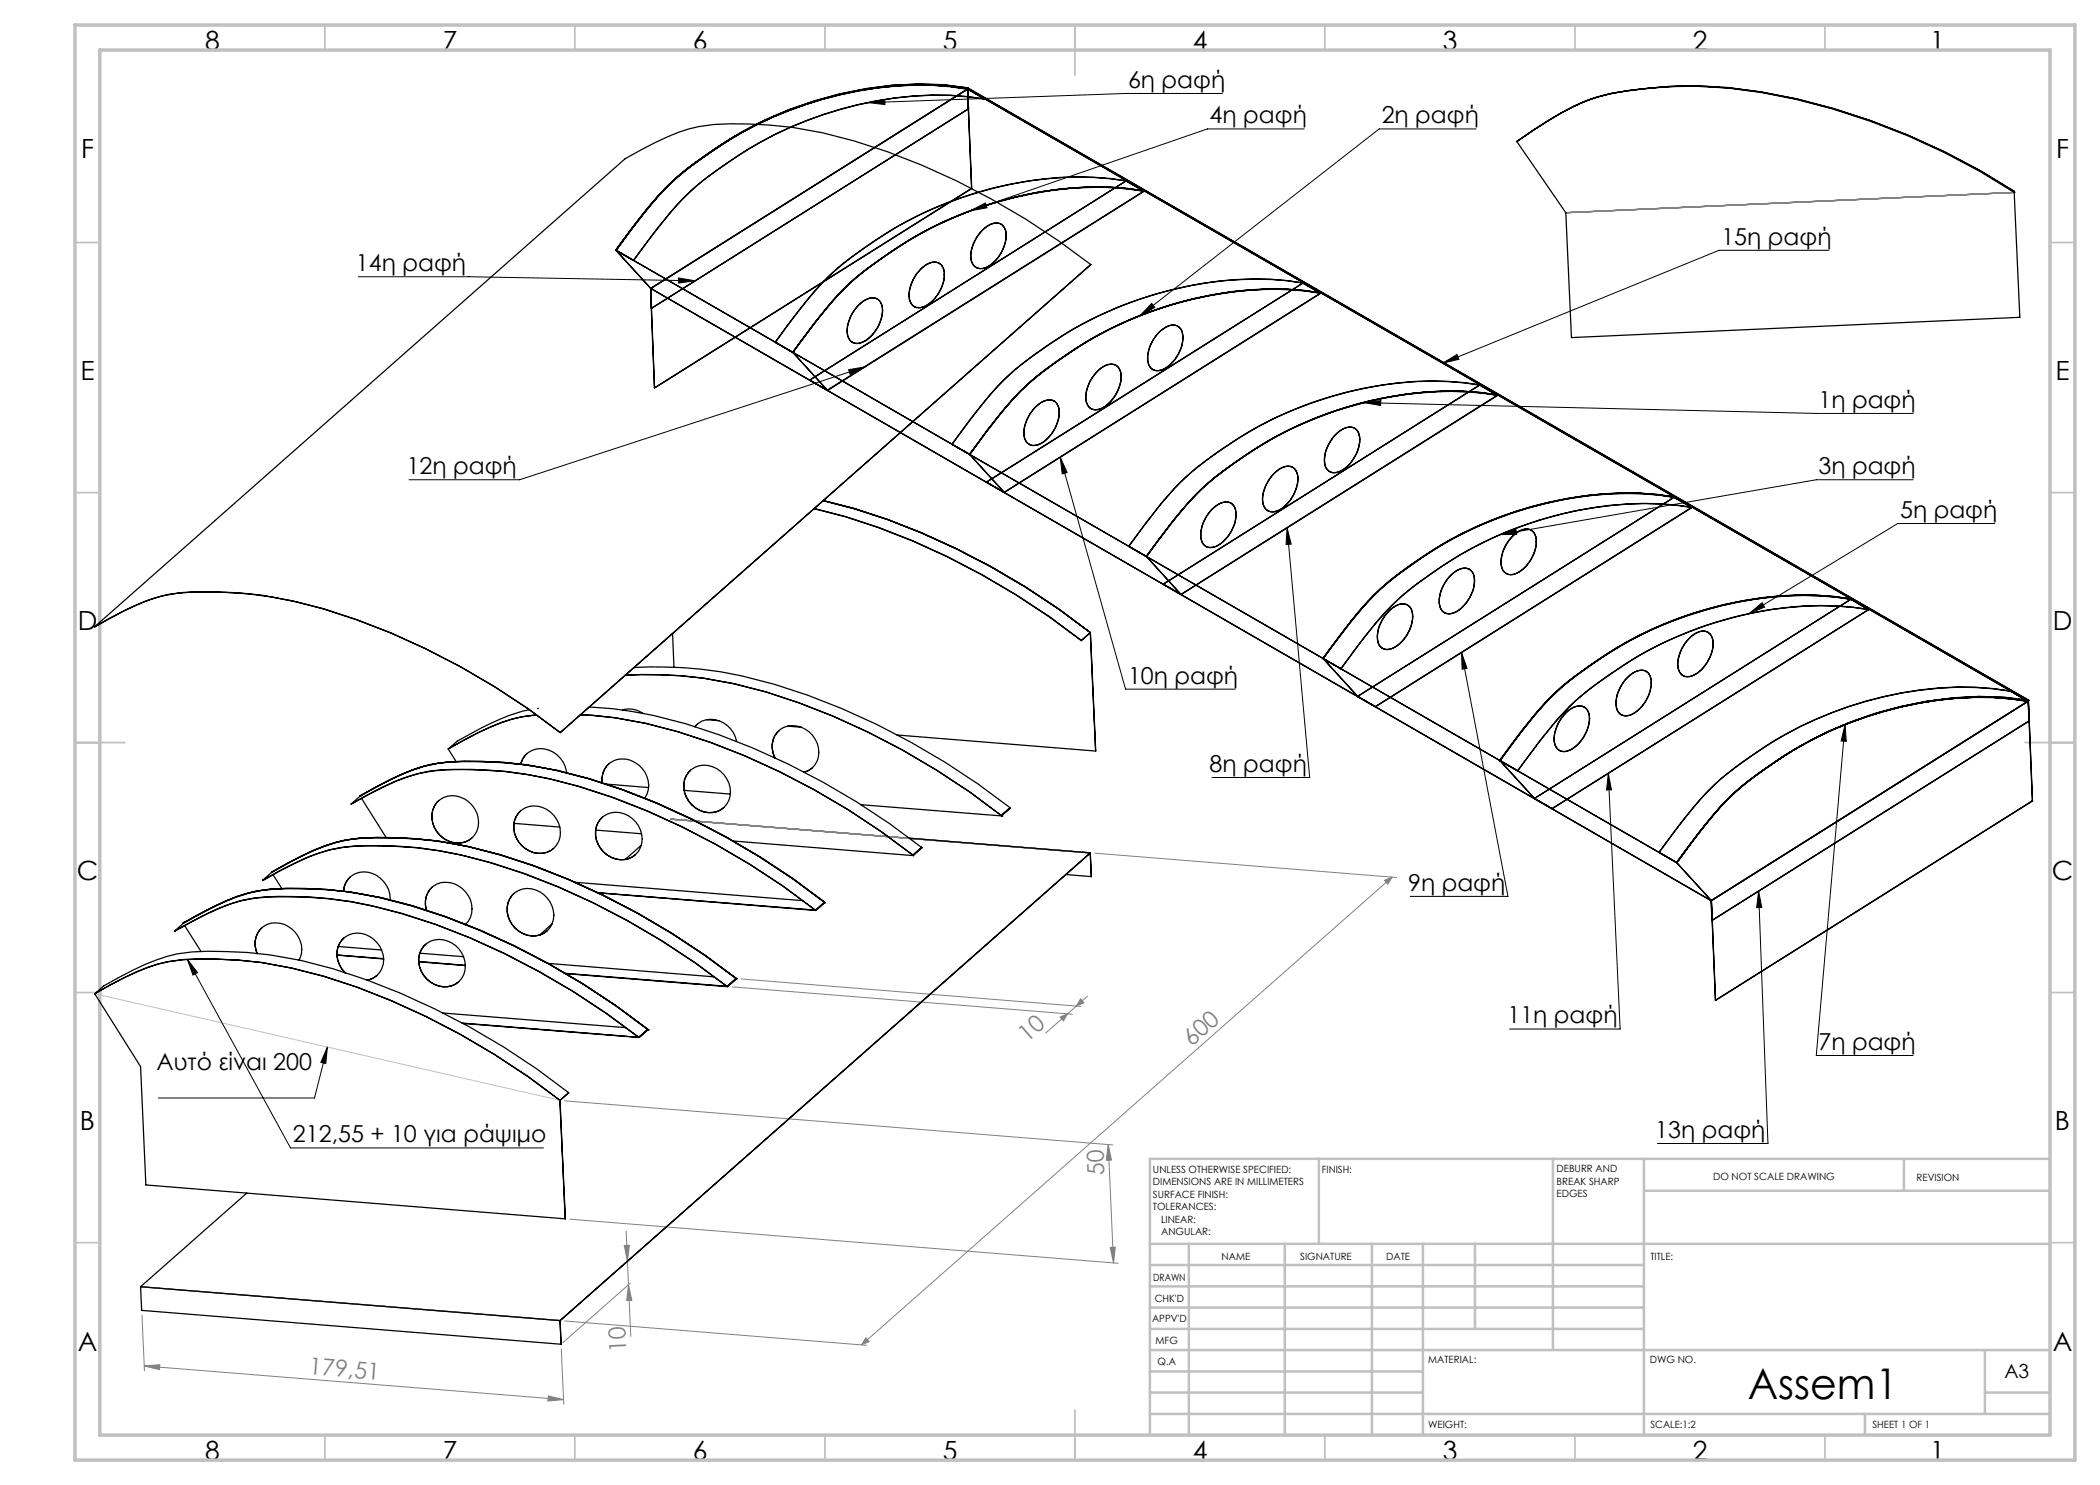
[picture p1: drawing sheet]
<svg xmlns="http://www.w3.org/2000/svg" width="420mm" height="297mm" viewBox="0 0 420 297" stroke-linecap="round" stroke-linejoin="round" font-family="sans-serif">
<g fill="none" stroke="#808080" stroke-width=".2">
<path d="M219 170.6l60.3 4.9M276.9 176.1l1.5-.7-.8 1.4zM278.4 175.4l-106.1 93.6M146.4 197.4l68.1 5.4M148.2 195.8l68 5.5M216.1 199.8l.7 .8-1.5 .6zM217.5 199.2l-2.2 2M212 203.4l1.5-.6-.8 1.4zM215.3 201.2l-6.2 5.4M112.9 220.2l109.7 8.8M221.7 228.9l.6 3.1-1 .1zM221.7 228.9l1 23.7"/>
<path d="M114 243.8l109.6 8.9M124.8 249.1h1.1l-.4 3.1zM125.2 246.2l1 21.1M125.7 257l.7 3.1h-1.1zM125.8 251.9l-13.4 11.9M126 256.6l-13.4 11.9M222 249.5l1.1-.1-.4 3.2zM28.4 263l.5 11.1M28.8 273.2l3.2-.3-.1 1zM28.8 273.2l83.9 6.7M109.7 279.2l3 .7-3.1 .3zM112.3 269.8l.4 11.1"/>
<path d="M112.9 264.2l60.4 4.9M173.2 267.5l.6 .8-1.5 .7z"/>
</g>
<g fill="none" stroke="#000" stroke-width=".2">
<path d="M244.5 18.7h-19.4l-51.4 1.8M173.7 20.5l3.3-.6v1zM260.8 25.8h-19.3l-47.4 16.4M295.2 25.8h-19.4l-47.8 37.3M71.6 55.3h22.2l45.2 .9M135.7 55.6l3.3 .6-3.3 .4zM194.1 42.2l3-1.6 .3 1zM365.8 50.1h-22l-55.3 22.5M169.7 73.9l3.3-.5-3 1.5zM173 73.4l-69.1 22.6h-22.1M230.3 60.7l.7 .8-3 1.6zM288.5 72.6l2.9-1.7 .4 1z"/>
<path d="M212.1 91.5l13 46.3h22M212.1 91.5l1.3 3-1 .3zM272.8 80.5l90.5 2.2h19.3M272.8 80.5l3.4-.4-.1 1zM382.6 96h-19.3l-63.3 10.9M257.4 105.6l4.5 49.9h-19.5M257.4 105.6l.8 3.2-1 .1zM300 106.9l3.2-1 .2 1zM398.9 104.7h-19.3l-29.8 18M292.3 130.5l9.3 48.8h-19.6M292.3 130.5l1.1 3.2-1 .1zM349.8 122.7l2.6-2.2 .5 .9z"/>
<path d="M321.7 154.7l2.3 51.1h-22.1M321.7 154.7l.6 3.3h-1zM369 145l-5.7 66.1h19.3M369 145l.3 3.3-1.1-.1zM351.7 178.2l1.9 50.5h-22.1M351.7 178.2l.7 3.3h-1.1zM37.5 191.9l20.6 37.7h50.6M37.5 191.9l2 2.6-.9 .5zM65.5 209.4l-2.6 10.2h-31.2M65.5 209.4l-.3 3.3-1-.2z"/>
</g>
<path d="M18.9 198.8l93.1 21.3" fill="none" stroke="#c0c0c0" stroke-width=".2"/>
<g fill="none" stroke="#c0c0c0" stroke-width=".35">
<path d="M65 5v5M115 5v5M165 5v5M215 5v10M265 5v5M315 5v5M365 5v5M15 48.5h5M410 48.5h5M15 98.5h5M410 98.5h5M15 148.5h10"/>
<path d="M405 148.5h10M15 198.5h5M410 198.5h5M15 248.5h5M410 248.5h5M65 287v5M115 287v5M165 287v5M215 282v10M265 287v5M315 287v5M365 287v5"/>
</g>
<g fill="none" stroke="#c0c0c0" stroke-width=".5">
<path d="M263.8 231.8v17M310.6 231.8v38.2M328.8 231.8v55.2M328.8 238.2h81.2M380.8 231.8v6.4M410 231.8h-180v55.2M230 248.8h180M230 257.3h98.8M230 253h98.8M237.8 248.8v38.2M257 248.8v38.2M274.4 248.8v38.2"/>
<path d="M284.6 248.8v38.2M295 248.8v17M230 265.8h98.8M230 261.5h98.8M230 278.5h54.6M230 274.3h54.6M230 270h180M397 278.5h13M397 270v12.8M230 282.8h180M373 282.8v4.2"/>
</g>
<path d="M15 5h400v287h-400zM20 10h390v277h-390z" fill="none" stroke="#c0c0c0" stroke-width=".7"/>
<g fill="none" stroke="#808080" stroke-width=".25">
<path d="M193.5 17.8h.1M402.8 38.5h.1M402.8 38.5l-89.6 4M130.1 57.7l63.4-39.9zM313.2 42.5h.1M405.7 140.3l-63.4 39.8M405.7 140.2l-63.4 39.9M405.7 140.2v.1M405.7 140.2l-63.5 39.9M134.2 163.8h.1M134.2 163.8l83.9 6.8M342.2 180.1h.1"/>
<path d="M28.2 257.3l83.8 6.8M112 264.1h.1"/>
</g>
<g fill="#808080">
<path d="M173.2 267.5l.6 .8-1.5 .7zM276.9 176.1l1.5-.7-.8 1.4z"/>
<path d="M212 203.4l1.5-.6-.8 1.4zM216.1 199.8l.7 .8-1.5 .6z"/>
<path d="M222 249.5l1.1-.1-.4 3.2zM221.7 228.9l.6 3.1-1 .1z"/>
<path d="M125.7 257l.7 3.1h-1.1zM124.8 249.1h1.1l-.4 3.1z"/>
<path d="M28.8 273.2l3.2-.3-.1 1zM109.7 279.2l3 .7-3.1 .3z"/>
</g>
<path d="M272.8 80.5l3.4-.4-.1 1zM230.3 60.7l.7 .8-3 1.6zM300 106.9l3.2-1 .2 1zM194.1 42.2l3-1.6 .3 1zM349.8 122.7l2.6-2.2 .5 .9zM173.7 20.5l3.3-.6v1zM369 145l.3 3.3-1.1-.1zM257.4 105.6l.8 3.2-1 .1zM292.3 130.5l1.1 3.2-1 .1zM212.1 91.5l1.3 3-1 .3zM321.7 154.7l.6 3.3h-1zM169.7 73.9l3.3-.5-3 1.5zM351.7 178.2l.7 3.3h-1.1zM135.7 55.6l3.3 .6-3.3 .4zM288.5 72.6l2.9-1.7 .4 1zM37.5 191.9l2 2.6-.9 .5zM65.5 209.4l-.3 3.3-1-.2z" fill="#000"/>
<g fill="none" stroke="#000" stroke-width=".25">
<path d="M193.5 17.7a67.7 67.7 0 0 0-32.4 3.1 78.4 78.4 0 0 0-28.1 16.9l-1.3 1.3-4.1 5-4.4 6M193.5 17.8a66.4 66.4 0 0 0-32.3 3.1 78.2 78.2 0 0 0-28.1 16.8l-4.2 4.8-5.7 7.5M193.5 17.8l3.5 2.1M193.5 17.7l.8 20M193.5 17.7v.1M193.5 17.6a66.1 66.1 0 0 0-30.8 2.7 76.2 76.2 0 0 0-29.2 16.9l-4.5 5.1-5.8 7.8M193.5 17.6a66.6 66.6 0 0 0-30.7 2.6 79.2 79.2 0 0 0-28.5 16.2 93.1 93.1 0 0 0-11.1 13.6M193.5 17.8a66.5 66.5 0 0 0-32.3 3 77.1 77.1 0 0 0-28.1 16.9l-4.2 4.7-5.7 7.7M193.5 17.8a67.1 67.1 0 0 0-32.3 3.1 78.7 78.7 0 0 0-28.1 16.8l-4.2 4.8-5.7 7.6M193.5 17.8l212.1 122.5M193.5 17.8l.2 4M193.5 17.8l-63.4 39.9"/>
<path d="M193.5 17.8l3.5 2M193.5 17.6l212.2 122.5M193.5 17.6l212.3 122.4M193.5 17.6h.1M193.5 17.8h.1M193.6 17.8l-63.4 39.9M197 19.9a66.4 66.4 0 0 0-32.3 3 79.2 79.2 0 0 0-26.9 15.7 104.7 104.7 0 0 0-11.1 13.5M197 19.8a69.3 69.3 0 0 0-35.6 4.3 79.1 79.1 0 0 0-24.8 15.6 113.9 113.9 0 0 0-9.9 12.4M197 19.8v.1M193.7 21.8h.1M193.7 21.8l-63.4 39.9M194.3 37.7l-63.4 39.9"/>
<path d="M225.2 36.2a68.7 68.7 0 0 0-35.9 4.4 78.4 78.4 0 0 0-24 15.1 111.7 111.7 0 0 0-10.3 12.8M225.2 36.2l3.5 2M225.2 36.2a69.3 69.3 0 0 0-37.3 5 81.1 81.1 0 0 0-22.6 14.5 104.4 104.4 0 0 0-10.3 12.7M225.2 36.2h.1M225.3 36.2l3.5 2M225.3 36.2l-63.3 39.8M225.3 36.1l3.5 2.1M225.3 36.1v.1M225.3 36.1l-63.4 39.9M228.7 38.2a67.1 67.1 0 0 0-32.5 3.2 80.2 80.2 0 0 0-27.4 16.3 116.8 116.8 0 0 0-10.2 12.8M228.7 38.2a68.8 68.8 0 0 0-34.9 4.1 80.4 80.4 0 0 0-25 15.4 114.6 114.6 0 0 0-10.2 12.8M228.7 38.2h.1"/>
<path d="M228.8 38.2l-63.3 39.8M228.8 38.2h.1M228.9 38.2a66.8 66.8 0 0 0-31.4 2.8 77.9 77.9 0 0 0-28.8 16.9 109.8 109.8 0 0 0-10.1 12.6M228.9 38.2h-.1M228.9 38.2h.1M228.9 38.2a66.2 66.2 0 0 0-31.3 2.8 77.2 77.2 0 0 0-28.9 16.9 108 108 0 0 0-10.1 12.6M228.9 38.2l-63.4 39.9M303.4 28.3a75.8 75.8 0 0 1 13.6-8 42.3 42.3 0 0 1 12.6-2.6 85.5 85.5 0 0 1 29.8 2.2 136.9 136.9 0 0 1 43.4 18.6l1.2 25-89.7 4-1.1-25zM303.4 28.3a61.4 61.4 0 0 1 15.7-8.8 72.9 72.9 0 0 1 20-2.4 117.4 117.4 0 0 1 42.5 9.9 120.2 120.2 0 0 1 21.3 11.3 132.5 132.5 0 0 0-56.3-20.6 84.3 84.3 0 0 0-25.7 1.3 47.4 47.4 0 0 0-14.4 7.2zM123.2 50l212.2 122.5M123.2 50l6.9 7.7M123.2 50.1l3.5 2"/>
<path d="M130.1 57.7l.2 4M130.1 57.7l212.2 122.4M130.1 57.7l.8 19.9M130.2 57.7l212 122.5M130.2 57.7l.1 4M175.4 59.8h.1M184.1 53.9a3.2 3.2 0 0 1 3.9-1.2 3.8 3.8 0 0 1 .5 4.4 6.6 6.6 0 0 1-4.4 4.4 2.12 2.12 0 0 1-2.3-2.5 8 8 0 0 1 2.3-5.1zM184.1 53.9a3.5 3.5 0 0 1 3.6-1.3 2.67 2.67 0 0 1 1.2 2.9 7.5 7.5 0 0 1-4.4 6 1.95 1.95 0 0 1-2.6-2 7.6 7.6 0 0 1 2.2-5.6zM187.8 52.6l.1 .1M195.2 53.5h.1M196.4 46.1a3.5 3.5 0 0 1 3.6-1.4 2.88 2.88 0 0 1 1.1 3.5 7.4 7.4 0 0 1-4.2 5.4 2.12 2.12 0 0 1-2.8-2.4 7.8 7.8 0 0 1 2.3-5.1zM196.5 46.1a3.6 3.6 0 0 1 3.6-1.3 2.86 2.86 0 0 1 1.1 3.4 7.4 7.4 0 0 1-4.3 5.4 2.08 2.08 0 0 1-2.7-2.4 8 8 0 0 1 2.3-5.1z"/>
<path d="M200.2 44.8h.1M218.2 52.9a141.4 141.4 0 0 0-53.7-26.3 81.4 81.4 0 0 0-21.8-1.7 29.4 29.4 0 0 0-11.7 3.6l-6 3.2-106.1 93.6M218.2 52.9l-106.2 93.6M260.5 56.6a67.1 67.1 0 0 0-32.5 3.2 78.7 78.7 0 0 0-27.3 16.3 120.7 120.7 0 0 0-10.3 12.8M260.5 56.6l3.6 2.1M260.6 56.6a67.6 67.6 0 0 0-34 3.7 78.5 78.5 0 0 0-26 15.8 106 106 0 0 0-10.2 12.8M260.6 56.6l3.5 2M260.6 56.6h-.1M260.7 56.6l3.5 2M260.7 56.6l-63.4 39.8M260.7 56.5l3.5 2.1M260.7 56.5v.1"/>
<path d="M260.7 56.5l-63.4 39.9M264.1 58.7a68.1 68.1 0 0 0-35.9 4.4 79.6 79.6 0 0 0-24 15.1 106.9 106.9 0 0 0-10.2 12.7M264.1 58.6a68.4 68.4 0 0 0-34.9 4.1 78.7 78.7 0 0 0-25 15.5 108.9 108.9 0 0 0-10.3 12.7M264.1 58.6v.1M264.2 58.6l-63.4 39.9M264.2 58.6h.1M264.2 58.6a66.2 66.2 0 0 0-31.3 2.7 77.2 77.2 0 0 0-28.9 17 108 108 0 0 0-10.1 12.6M264.3 58.6a66.8 66.8 0 0 0-31.4 2.8 77.9 77.9 0 0 0-28.9 16.9 116.9 116.9 0 0 0-10.1 12.6M264.3 58.6l-63.4 39.9M130.3 61.7h.1M130.9 77.6h.1M155 68.4l3.6 2.1"/>
<path d="M155 68.4v.1M158.6 70.5h.1M158.6 70.5l6.9 7.6M161.9 76l3.6 2M161.9 76h.1M165.5 78v.1M170.5 68.4v.1M171.7 61a3.6 3.6 0 0 1 3.6-1.3 2.8 2.8 0 0 1 1.1 3.4 7.6 7.6 0 0 1-4.3 5.5 1.97 1.97 0 0 1-2.7-2 7.6 7.6 0 0 1 2.3-5.6zM171.7 61a3.6 3.6 0 0 1 3.6-1.3 2.88 2.88 0 0 1 1.1 3.4 7.5 7.5 0 0 1-4.2 5.5 1.96 1.96 0 0 1-2.7-1.9 7.7 7.7 0 0 1 2.2-5.7zM182.8 61.3h.1M219.8 73.9a2.89 2.89 0 0 1 3.5-.7 3.7 3.7 0 0 1 .5 4.3 6.6 6.6 0 0 1-4.4 4.4 2.08 2.08 0 0 1-2.3-2.5 8.1 8.1 0 0 1 2.7-5.5zM223.2 73.1h.1"/>
<path d="M230.5 73.9h.1M231.8 66.5a3.6 3.6 0 0 1 3.6-1.3 2.54 2.54 0 0 1 1.1 2.8 7.4 7.4 0 0 1-4.3 6 1.99 1.99 0 0 1-2.7-1.9 7.6 7.6 0 0 1 2.3-5.6zM231.8 66.5a3.7 3.7 0 0 1 3.6-1.3 2.56 2.56 0 0 1 1.2 2.8 7.4 7.4 0 0 1-4.4 6 1.99 1.99 0 0 1-2.6-1.9 7.6 7.6 0 0 1 2.2-5.6zM235.5 65.2l.1 .1M295.9 77a69.8 69.8 0 0 0-38.7 5.6 80.3 80.3 0 0 0-21.2 14 111.7 111.7 0 0 0-10.3 12.7M295.9 77l3.5 2.1M295.9 77a69.2 69.2 0 0 0-37.3 5 79.6 79.6 0 0 0-22.6 14.6 118.8 118.8 0 0 0-10.3 12.7M295.9 77l3.6 2M295.9 77h.1M296 77l-63.3 39.8M296 76.9v.1M299.4 79.1l.1-.1a68.9 68.9 0 0 0-35 4.1 80.4 80.4 0 0 0-25 15.5 114.6 114.6 0 0 0-10.2 12.7"/>
<path d="M299.4 79.1a68.6 68.6 0 0 0-35.8 4.4 78.4 78.4 0 0 0-24 15.1 102.3 102.3 0 0 0-10.3 12.7M299.5 79l-63.3 39.9M299.5 79h.1M299.6 79a69.4 69.4 0 0 0-34.2 3.7 79.3 79.3 0 0 0-25 15 97.5 97.5 0 0 0-11.1 13.6M299.6 79h-.1M299.6 79h.1M299.6 79a66.3 66.3 0 0 0-31.3 2.8 76.6 76.6 0 0 0-28.9 16.9 98.9 98.9 0 0 0-10.1 12.6M299.6 79l-63.4 39.9M190.4 88.9h.1M190.4 88.9l3.6 2M193.9 90.9h.1M193.9 90.9l7 7.6"/>
<path d="M197.3 96.4l3.5 2.1M200.8 98.5h.1M205.8 88.9h.1M207 81.4a3.6 3.6 0 0 1 3.6-1.3 2.88 2.88 0 0 1 1.1 3.4 7.3 7.3 0 0 1-4.2 5.5 2.08 2.08 0 0 1-2.7-2.4 8 8 0 0 1 2.2-5.2zM207.1 81.5a3.6 3.6 0 0 1 3.6-1.4 2.86 2.86 0 0 1 1.1 3.4 7.4 7.4 0 0 1-4.3 5.5 2.08 2.08 0 0 1-2.7-2.4 8 8 0 0 1 2.3-5.1zM210.8 80.2h.1M218.2 81.7h.1M254.8 94.7a3.2 3.2 0 0 1 3.9-1.1 3.8 3.8 0 0 1 .5 4.3 6.6 6.6 0 0 1-4.4 4.4 2.09 2.09 0 0 1-2.3-2.5 7.8 7.8 0 0 1 2.3-5.1zM254.8 94.7a3.6 3.6 0 0 1 3.6-1.3 2.86 2.86 0 0 1 1.1 3.4 7.4 7.4 0 0 1-4.3 5.5 2.08 2.08 0 0 1-2.7-2.4 8 8 0 0 1 2.3-5.2zM258.6 93.4v.1M265.9 94.3h.1M267.1 86.9a3.7 3.7 0 0 1 3.6-1.4 2.64 2.64 0 0 1 1.2 2.9 7.5 7.5 0 0 1-4.4 6 1.95 1.95 0 0 1-2.6-1.9 7.3 7.3 0 0 1 2.2-5.6z"/>
<path d="M267.2 86.9a3.6 3.6 0 0 1 3.6-1.3 3.2 3.2 0 0 1 .9 3.9 6.9 6.9 0 0 1-4.5 5 2.12 2.12 0 0 1-2.3-2.5 8.2 8.2 0 0 1 2.3-5.1zM270.9 85.7h.1M334.8 99.5a67.2 67.2 0 0 0-32.6 3.2 78 78 0 0 0-27.3 16.3 116.8 116.8 0 0 0-10.3 12.7M334.8 99.5l3.5 2M334.8 99.4a67.2 67.2 0 0 0-32 3.1 77.9 77.9 0 0 0-27.9 16.5 100.8 100.8 0 0 0-10.3 12.7M334.8 99.4v.1M334.8 99.4l3.5 2.1M334.9 99.4l3.5 2.1M334.9 99.4l3.5 2M334.9 99.4a69.4 69.4 0 0 0-34.2 3.7 79 79 0 0 0-26 16 106.3 106.3 0 0 0-10.1 12.6M334.9 99.4l-63.4 39.9M334.9 99.4h.1"/>
<path d="M335 99.4a66.3 66.3 0 0 0-31.4 2.8 77.4 77.4 0 0 0-28.9 16.9 98.9 98.9 0 0 0-10.1 12.6M335 99.4h-.1M162.8 101.7a137.1 137.1 0 0 1 47.1 21.7l6.4 4.7M162.9 101.7a133.7 133.7 0 0 1 40.3 17.3l6.7 4.3 6.4 4.8M164.6 100.2a137 137 0 0 1 47.1 21.6l6.4 4.7M164.6 100.1a138.2 138.2 0 0 1 47.1 21.7l6.4 4.7M164.7 100.1a137 137 0 0 1 47 21.6l6.4 4.8M225.7 109.3l3.6 2M229.3 111.3h.1M229.3 111.3l6.9 7.6M232.7 116.8h.1M236.2 118.9h.1"/>
<path d="M241.2 109.3h.1M242.4 101.8a3.6 3.6 0 0 1 3.6-1.3 2.54 2.54 0 0 1 1.2 2.9 7.4 7.4 0 0 1-4.4 6 1.99 1.99 0 0 1-2.7-1.9 7.6 7.6 0 0 1 2.3-5.7zM242.4 101.9a3.5 3.5 0 0 1 3.6-1.4 2.56 2.56 0 0 1 1.2 2.9 7.4 7.4 0 0 1-4.3 6 2.09 2.09 0 0 1-2.7-2.4 7.6 7.6 0 0 1 2.2-5.1zM246.2 100.6h.1M253.5 102.1l.1 .1M290.1 115.1a3.2 3.2 0 0 1 3.9-1.2 3.4 3.4 0 0 1 .7 3.8 7.3 7.3 0 0 1-4.2 4.9 1.99 1.99 0 0 1-2.7-1.9 7.6 7.6 0 0 1 2.3-5.6zM290.1 115.1a3.6 3.6 0 0 1 3.6-1.3 2.54 2.54 0 0 1 1.2 2.9 7.4 7.4 0 0 1-4.4 6 1.99 1.99 0 0 1-2.6-2 7.6 7.6 0 0 1 2.2-5.6zM293.9 113.8v.1M301.2 114.7h.1M302.5 107.3a3.7 3.7 0 0 1 3.6-1.4 2.69 2.69 0 0 1 1.1 2.9 7.5 7.5 0 0 1-4.3 6 2.09 2.09 0 0 1-2.7-2.4 7.8 7.8 0 0 1 2.3-5.1zM302.5 107.3a3.2 3.2 0 0 1 3.9-1.2 3.8 3.8 0 0 1 .5 4.4 6.6 6.6 0 0 1-4.4 4.4 2.12 2.12 0 0 1-2.3-2.5 8 8 0 0 1 2.3-5.1zM306.2 106h.1"/>
<path d="M338.3 101.5a68.7 68.7 0 0 0-35.8 4.4 78.4 78.4 0 0 0-24.1 15.1 111.7 111.7 0 0 0-10.2 12.8M338.3 101.5a68.1 68.1 0 0 0-33.9 3.7 78.5 78.5 0 0 0-26 15.8 108.9 108.9 0 0 0-10.2 12.7M338.3 101.5h.1M338.4 101.4l-63.3 39.9 63.3-39.8M338.4 101.4v.1M370.1 119.9a68.7 68.7 0 0 0-35.8 4.4 78.4 78.4 0 0 0-24 15.1 111.7 111.7 0 0 0-10.3 12.7M370.1 119.9l3.6 2M370.2 119.8a68.8 68.8 0 0 0-35 4.1 81.2 81.2 0 0 0-23.8 14.4 99.2 99.2 0 0 0-11.4 13.8M370.2 119.8l3.5 2.1M370.2 119.8l-.1 .1M370.2 119.8l3.6 2M370.3 119.8a66.3 66.3 0 0 0-31.4 2.8 77.4 77.4 0 0 0-28.8 16.9 108 108 0 0 0-10.2 12.6"/>
<path d="M370.3 119.8l-63.4 39.9M370.3 119.8h.1M370.3 119.8a67 67 0 0 0-31.4 2.8 78.1 78.1 0 0 0-28.8 16.9 116.9 116.9 0 0 0-10.1 12.6M370.3 119.8h-.1M18.9 125.3a48.7 48.7 0 0 1 14.7-6.4 74.4 74.4 0 0 1 24.8 1.3 133.8 133.8 0 0 1 40.6 17.2l6.7 4.3 6.3 4.8M18.9 125.4a55.8 55.8 0 0 1 13.7-6.2 45.5 45.5 0 0 1 12.7-.7 82.3 82.3 0 0 1 25.9 5.4 146.8 146.8 0 0 1 40.8 22.6M18.9 125.3v.1M125.1 135a82.3 82.3 0 0 1 34.7 5.6 148.1 148.1 0 0 1 40.6 22.6M126.8 133.6a77.8 77.8 0 0 1 28 3.2 144.9 144.9 0 0 1 47.2 24.7l-1.8 1.6M134.5 126.7l.3 6.8M218.1 126.5l-1.8 1.6M218.1 126.5l1 23.7"/>
<path d="M218.1 126.5l-.1 .1M218.1 126.5h.1M264.6 131.7l6.9 7.6M264.6 131.7h.1M264.6 131.7l3.6 2M268.2 133.7v.1M276.5 129.6v.1M277.7 122.2a3.5 3.5 0 0 1 3.6-1.3 2.8 2.8 0 0 1 1.1 3.4 7.4 7.4 0 0 1-4.3 5.5 1.95 1.95 0 0 1-2.6-2 7.2 7.2 0 0 1 2.2-5.6zM278.2 121.9a2.97 2.97 0 0 1 3.5-.8 3.4 3.4 0 0 1 .6 3.8 6.9 6.9 0 0 1-4.5 5 2.09 2.09 0 0 1-2.3-2.5 8 8 0 0 1 2.7-5.5zM281.5 121h.1M288.9 122.5v.1M325.1 136a4.5 4.5 0 0 1 3.7-1.9 2.2 2.2 0 0 1 1.5 2.5 7.1 7.1 0 0 1-4.8 6.6 2.09 2.09 0 0 1-2.3-2.6 7.6 7.6 0 0 1 1.9-4.6z"/>
<path d="M329.2 134.3h.1M336.6 135.1h.1M337.8 127.7a3.2 3.2 0 0 1 3.9-1.2 3.8 3.8 0 0 1 .5 4.4 6.6 6.6 0 0 1-4.4 4.4 2.12 2.12 0 0 1-2.3-2.5 8 8 0 0 1 2.3-5.1zM337.9 127.7a3.6 3.6 0 0 1 3.6-1.3 2.8 2.8 0 0 1 1 3.4 7 7 0 0 1-4.6 5.5 2.09 2.09 0 0 1-2.3-2.5 7.8 7.8 0 0 1 2.3-5.1zM341.6 126.4v.1M373.7 121.9a69.8 69.8 0 0 0-38.7 5.6 81.6 81.6 0 0 0-21.2 13.9 116.8 116.8 0 0 0-10.3 12.8M373.7 121.9a69.1 69.1 0 0 0-37.3 5 80.7 80.7 0 0 0-22.6 14.5 114.6 114.6 0 0 0-10.3 12.8M373.7 121.9h.1M373.8 121.8l-63.4 39.9M402.1 138.2a66.5 66.5 0 0 0-32.3 3.1 79.3 79.3 0 0 0-26.9 15.6 104.7 104.7 0 0 0-11.1 13.6M402.1 138.2a68.9 68.9 0 0 0-35.6 4.3 79.7 79.7 0 0 0-23.6 14.4 97.5 97.5 0 0 0-11.1 13.6M402.1 138.2l3.6 2.1"/>
<path d="M72 159.2a61.6 61.6 0 0 1 12.7-6 38.5 38.5 0 0 1 11.9-.9 82.5 82.5 0 0 1 27.9 5.6 147.6 147.6 0 0 1 40.5 22.6M72 159.2a62.5 62.5 0 0 1 12.7-6 36.2 36.2 0 0 1 11.9-.9 74.9 74.9 0 0 1 21.3 3.4 144.4 144.4 0 0 1 47.2 24.8h-.1M72 159.2h.1M72 159.2l2.5-1.4a42.1 42.1 0 0 1 13.1-5.1 77.9 77.9 0 0 1 30.1 3 146.3 146.3 0 0 1 47.2 24.7l-1.8 1.6M72 159.2l-1.8 1.6M72.3 159.7l4.9 7.8M89.6 149.8h.1a62.5 62.5 0 0 1 12.7-6l2-.4 2.8-.4a34.6 34.6 0 0 0-14.4 5zM89.6 149.8l1.6 2.5M105.4 150.7a4.3 4.3 0 0 0-1.3 2.1 4.2 4.2 0 0 1 6.5-2.4 5.5 5.5 0 0 1 2.7 4.1M105.8 142a42.8 42.8 0 0 0-11.9 4.9l-2.5 1.3-1.5 1.4M107.7 141.6l-.2 .1M112 146.5h.1"/>
<path d="M116.1 143a75 75 0 0 1 19.4 3.3 145.6 145.6 0 0 1 47.2 24.8M116.1 142.9a74.1 74.1 0 0 1 19.4 3.4 146.3 146.3 0 0 1 47.2 24.8M117.8 141.4a82.7 82.7 0 0 1 26 5.6 148.3 148.3 0 0 1 40.5 22.5M121.1 156.8l8.6 .7M121.8 152.7a4.3 4.3 0 0 0-1.4 3.9 4.2 4.2 0 0 1 1.9-4.3 4.2 4.2 0 0 1 4.7 .2 5.1 5.1 0 0 1 1.9 7.2M124.5 142a4.7 4.7 0 0 1 4.1 .7M136.8 158.1l9.3 .7M137.7 154.4a4.8 4.8 0 0 1 7.6 1.3 4.3 4.3 0 0 1-.2 5.4 4.3 4.3 0 0 1-5.2 1 5.1 5.1 0 0 1-2.2-7.7zM138.1 154a5 5 0 0 0 1.8 8 4.4 4.4 0 0 0 4.8-.5M139.5 144.8l-.5 .5a4.6 4.6 0 0 1 7.1 .5l.6 .7 .6 1.8M141.3 143.9l2.5 .2M155 151.7a4.3 4.3 0 0 1 .6-5.4 4.3 4.3 0 0 1 5.4-.5 5 5 0 0 1 1.5 7.8l-.7 .5-1 .4 1.6-.9"/>
<path d="M155.8 146.1a4.5 4.5 0 0 0-.8 5.6M157.5 145.2l2.8 .2M179.4 147l39.7 3.2M299.9 152.1l7 7.6M299.9 152.1h.1M300 152.1h.1M300 152.1l3.5 2.1M306.9 159.7h.1M306.9 159.7l3.5 2M311.8 150.1h.1M313.1 142.7a3.5 3.5 0 0 1 3.6-1.3 2.86 2.86 0 0 1 1.1 3.3 7.2 7.2 0 0 1-4.7 5.6 2.12 2.12 0 0 1-2.3-2.5 8 8 0 0 1 2.3-5.1zM313.5 142.3a2.97 2.97 0 0 1 3.5-.8 3.8 3.8 0 0 1 .5 4.3 6.4 6.4 0 0 1-4.8 4.5 2.36 2.36 0 0 1-1.9-3 8 8 0 0 1 2.7-5z"/>
<path d="M316.8 141.4h.1M324.2 142.9h.1M405.6 140.3a66.4 66.4 0 0 0-32.3 3.1 79.2 79.2 0 0 0-26.8 15.6 104.7 104.7 0 0 0-11.1 13.5M405.6 140.2l.2 4M405.7 140.2a69.3 69.3 0 0 0-35.7 4.3 79.8 79.8 0 0 0-23.5 14.5 102.1 102.1 0 0 0-11.1 13.5M405.7 140.2a65 65 0 0 0-29 2.1 76.6 76.6 0 0 0-31.5 17.9l-1.3 1.3-4.1 5-4.5 6M405.7 140.3a66.5 66.5 0 0 0-32.4 3 79.3 79.3 0 0 0-26.9 15.7 104.7 104.7 0 0 0-11.1 13.5M405.7 140.2l-63.5 40M405.7 140.2l.1 4M405.7 140.2l.8 20M405.7 140.3h-.1M405.7 140.1a68.7 68.7 0 0 0-35.9 4.5 80.1 80.1 0 0 0-24.1 15.2 101.1 101.1 0 0 0-10.3 12.7"/>
<path d="M405.8 140a68.8 68.8 0 0 0-35.7 4.4 79.3 79.3 0 0 0-23.6 14.5 96.7 96.7 0 0 0-11.1 13.6M405.8 140l-.1 .1M405.8 144.2h.1M405.8 144.2l-63.4 39.9M52.6 176v.1a56.9 56.9 0 0 1 13.6-6.2 45 45 0 0 1 12.6-.6 81.6 81.6 0 0 1 25.9 5.4 150.3 150.3 0 0 1 40.7 22.6M52.6 176l4.7-2.6a32.6 32.6 0 0 1 19.4-4.2 83.2 83.2 0 0 1 28.3 5.5 149.7 149.7 0 0 1 40.4 22.6M54.3 174.4a65 65 0 0 1 12.7-5.9 37.3 37.3 0 0 1 11.9-1 82.5 82.5 0 0 1 27.9 5.7 147.6 147.6 0 0 1 40.6 22.6M54.3 174.4a60.2 60.2 0 0 1 12.8-5.9 35.9 35.9 0 0 1 11.8-1 75.4 75.4 0 0 1 21.3 3.5 144.4 144.4 0 0 1 47.2 24.8M54.3 174.4v.1M54.3 174.5l2.5-1.4a42.1 42.1 0 0 1 13.1-5.2 77.9 77.9 0 0 1 30.1 3.1 146.3 146.3 0 0 1 47.2 24.7M54.3 174.5l-1.7 1.5M54.6 174.9l1.8 2.8"/>
<path d="M70.1 175.4a4.2 4.2 0 0 0-1.4 2.9 4.2 4.2 0 0 1 6.6-3.2 5.6 5.6 0 0 1 2.7 4.9M70.2 160.8h.1a58.8 58.8 0 0 1 13.6-6.1 45 45 0 0 1 12.6-.7 81.6 81.6 0 0 1 25.8 5.5 148.9 148.9 0 0 1 40.8 22.5M70.2 160.8l2.5-1.4a42.1 42.1 0 0 1 13.1-5.2 78.2 78.2 0 0 1 30.1 3.1 145.6 145.6 0 0 1 47.2 24.7M86.4 177.4a4.5 4.5 0 0 0-1.1 4.7M87.3 160.5a4.8 4.8 0 0 1 7.7 1.3 4.3 4.3 0 0 1 .3 4.6 4.3 4.3 0 0 1-4 2.2 5.3 5.3 0 0 1-4.4-7.4zM87.7 160.1a5 5 0 0 0 1.8 8 4.4 4.4 0 0 0 4.9-.5M102.4 179.1a4.8 4.8 0 0 1 7.6 1.3 4.3 4.3 0 0 1 .3 4.6 4.3 4.3 0 0 1-4 2.2 5.2 5.2 0 0 1-3.9-8.1zM102.8 178.7a5 5 0 0 0 1.8 8 4.4 4.4 0 0 0 4.8-.5M102.8 164.7l9.2 .7M103.7 162.6a4.8 4.8 0 0 1 7.6 1.3 4.3 4.3 0 0 1-.2 5.3 4.3 4.3 0 0 1-5.2 1 5.1 5.1 0 0 1-2.2-7.6zM104.1 162.2a5 5 0 0 0 1.8 8 4.4 4.4 0 0 0 4.8-.5M115 176.5l45.5 3.6"/>
<path d="M119.1 166l9.2 .8M119.6 178.5l43.6 3.5M119.7 178.6l43.5 3.5M120.1 163.8a4.8 4.8 0 0 1 7.6 1.4 4.3 4.3 0 0 1 .3 4.5 4.3 4.3 0 0 1-4 2.2 5.2 5.2 0 0 1-3.9-8.1zM120.5 163.4a5 5 0 0 0 1.7 8 4.4 4.4 0 0 0 4.9-.4M120.5 163.4l-.1 .1M128.3 169l-3.3 2.9M146.6 168.2l36.1 2.9M172.1 160.9l28.3 2.3M181.9 167.6l36.2 3M184.3 169.5l-1.8 1.5M184.3 169.5h.1"/>
<path d="M184.4 169.5l-1.8 1.6M200.4 163.2h.1M202 161.6h.1M202.1 161.6l-1.8 1.5M202.1 161.6l-1.8 1.6M213.2 174.9l5.1 .4M218.1 170.6l.2 4.7M218.1 170.6l-106.1 93.5M218.3 175.3l-.2-4.7-106.1 93.6 .2 4.6M331.8 170.5l3.6 2M335.3 172.5h.1M335.3 172.5l7 7.6"/>
<path d="M335.4 172.5h.1M406.5 160.2l-63.4 39.9M18.9 198.8a60.2 60.2 0 0 1 12.8-6 38.5 38.5 0 0 1 11.8-1 90.9 90.9 0 0 1 34.7 8.3 150.3 150.3 0 0 1 33.8 20M18.9 198.8v-.1a62.5 62.5 0 0 1 12.8-5.9 36.2 36.2 0 0 1 11.8-1 80.7 80.7 0 0 1 27.9 5.6 147.6 147.6 0 0 1 40.6 22.7M18.9 198.8l9.2 14.5 1.1 23.7 83.8 6.8M19 198.7l1.7-1.5a62.5 62.5 0 0 1 12.7-5.9 35.9 35.9 0 0 1 11.9-1 81 81 0 0 1 27.9 5.6 148.1 148.1 0 0 1 40.5 22.6M34.9 186.2v.1a57.5 57.5 0 0 1 13.6-6.2 49.3 49.3 0 0 1 12.7-.7 93.9 93.9 0 0 1 32.7 8.1 154.2 154.2 0 0 1 33.8 19.9M34.9 186.2l4.8-2.6a32 32 0 0 1 16-4.3 82.9 82.9 0 0 1 31.6 5.6 149.7 149.7 0 0 1 40.4 22.5M36.6 184.6a65 65 0 0 1 12.8-5.9 36.2 36.2 0 0 1 11.8-1 75.4 75.4 0 0 1 21.3 3.5 144.8 144.8 0 0 1 47.2 24.7M36.6 184.6h.1a62.5 62.5 0 0 1 12.7-5.9 36.9 36.9 0 0 1 11.8-1 82.8 82.8 0 0 1 27.9 5.6 148.1 148.1 0 0 1 40.6 22.6M36.6 184.6l.1 .1M36.7 184.7l2.5-1.4a42.1 42.1 0 0 1 13-5.2 75.9 75.9 0 0 1 30.1 3.1 144.4 144.4 0 0 1 47.2 24.7l-1.8 1.5"/>
<path d="M36.7 184.7l-1.8 1.5M36.9 185.1l3.3 5.2M52.4 185.5a4.6 4.6 0 0 0-1 5.2 4.2 4.2 0 0 1 1-5.1 4.2 4.2 0 0 1 5.2-.3 5.2 5.2 0 0 1 2.2 6.7M67.4 191l9.3 .7M67.4 191l9.3 .8M67.6 189.3l8.7 .7M68.8 187.6a4.8 4.8 0 0 0 .3 7.1M69.1 194.6a4.7 4.7 0 0 1-.1-7.2 5 5 0 0 1 7.4 2.8 4.2 4.2 0 0 1-3 5.9M75.4 195.1l-1.4 .8-.7 .1M83.7 192.3l9.4 .8M83.7 192.4l9.4 .7M84 190.6l8.7 .7"/>
<path d="M84.7 189.3a4.6 4.6 0 0 1 7.1 .5 4.5 4.5 0 0 1-1.5 7.4 5.2 5.2 0 0 1-5.3-1.7 5.2 5.2 0 0 1-.8-5.6zM85.1 188.9a4.8 4.8 0 0 0 1 7.5 4.6 4.6 0 0 0 5.6 0M85.3 182.1a4.2 4.2 0 0 1 1.3-4.9 4.2 4.2 0 0 1 5.1 0 4.9 4.9 0 0 1 1.3 7.8M109.7 192.7l33.1 2.7M110.4 184.8l-2.5 2.2M113 194.7l32.5 2.6M113.1 194.7l32.4 2.6M145.5 197.3h.1M147.2 195.7l-1.8 1.6M147.2 195.7h.1M147.3 195.8h.1M147.3 195.7v.1"/>
<path d="M147.3 195.7l-1.8 1.6M147.3 195.8l-1.8 1.5M163.2 182v.1M164.9 180.5h.1M165 180.5h.1M165 180.5l-1.8 1.5M165 180.5l-1.8 1.6M342.2 180.2l.2 3.9M342.3 180.1l.1 4M342.3 180.1l.8 20M342.4 184.1h.1M88.5 202.6l36.6 2.9"/>
<path d="M92.4 204.6l35.4 2.9M92.5 204.7l35.3 2.8M113.7 218.5l-1.7 1.6M127.8 207.5h.1M129.5 205.9h.1M129.6 205.9h.1M129.6 205.9l-1.8 1.6M129.7 205.9h.1M49.4 238.6l-21.3 18.7M112 220.1l1 23.7M112 220.1h.1M28.1 257.3l83.9 6.8"/>
<path d="M28.1 257.3l.2 4.8 83.9 6.7M113.1 243.7l-.1 .1M112 264.1l.2 4.7"/>
</g>
<text font-size="8.5" x="349.6" y="279.7">Assem1</text>
<g font-size="5.3">
<text x="41" y="9.9">8</text>
<text x="88.5" y="9.9">7</text>
<text x="138.5" y="9.9">6</text>
<text x="188.5" y="9.9">5</text>
<text x="238.5" y="9.9">4</text>
<text x="288.5" y="9.9">3</text>
<text x="338.5" y="9.9">2</text>
<text x="386" y="9.9">1</text>
<text x="16.2" y="31.7">F</text>
<text x="411.2" y="31.7">F</text>
<text x="16.1" y="75.9">E</text>
<text x="411.1" y="75.9">E</text>
<text x="15.5" y="125.9">D</text>
<text x="410.5" y="125.9">D</text>
<text x="15.4" y="175.9">C</text>
<text x="410.4" y="175.9">C</text>
<text x="16" y="225.9">B</text>
<text x="411" y="225.9">B</text>
<text x="15.5" y="270.2">A</text>
<text x="410.5" y="270.2">A</text>
<text x="41" y="291.9">8</text>
<text x="88.5" y="291.9">7</text>
<text x="138.5" y="291.9">6</text>
<text x="188.5" y="291.9">5</text>
<text x="238.5" y="291.9">4</text>
<text x="288.5" y="291.9">3</text>
<text x="338.5" y="291.9">2</text>
<text x="386" y="291.9">1</text>
</g>
<g font-size="4.7">
<text x="225.6" y="17.6">6η ραφή</text>
<text x="241.9" y="24.7">4η ραφή</text>
<text x="276.3" y="24.7">2η ραφή</text>
<text x="344.3" y="49">15η ραφή</text>
<text x="71.2" y="54.2">14η ραφή</text>
<text x="363.7" y="81.6">1η ραφή</text>
<text x="81.3" y="94.8">12η ραφή</text>
<text x="363.7" y="94.8">3η ραφή</text>
<text x="380" y="103.7">5η ραφή</text>
<text x="225.6" y="136.8">10η ραφή</text>
<text x="241.9" y="154.4">8η ραφή</text>
<text x="281.6" y="178.2">9η ραφή</text>
<text x="301.5" y="204.7">11η ραφή</text>
<text x="363.7" y="210">7η ραφή</text>
<text x="31.3" y="214">Αυτό είναι 200</text>
<text x="331" y="227.6">13η ραφή</text>
<text x="58.6" y="228.5">212,55 + 10 για ράψιμο</text>
</g>
<g font-size="4.7" fill="#808080">
<text x="205.4" y="208.5" transform="rotate(-41 205.4 208.5)">10</text>
<text x="238.3" y="209.4" transform="rotate(-41 238.3 209.4)">600</text>
<text x="220.9" y="234.9" transform="rotate(-93 220.9 234.9)">50</text>
<text x="61.7" y="274.8" transform="rotate(5 61.7 274.8)">179,51</text>
<text x="125.3" y="270.5" transform="rotate(-93 125.3 270.5)">10</text>
</g>
<text font-size="3.9" x="400.9" y="275.5">A3</text>
<g font-size="2">
<text x="230.6" y="234.6">UNLESS OTHERWISE SPECIFIED:</text>
<text x="230.6" y="237.1">DIMENSIONS ARE IN MILLIMETERS</text>
<text x="230.6" y="239.6">SURFACE FINISH:</text>
<text x="264.4" y="234.6">FINISH:</text>
<text x="311.3" y="234.5">DEBURR AND</text>
<text x="311.3" y="237">BREAK SHARP</text>
<text x="311.3" y="239.5">EDGES</text>
<text x="342.6" y="236">DO NOT SCALE DRAWING</text>
<text x="383.3" y="236.2">REVISION</text>
<text x="230.6" y="242.1">TOLERANCES:</text>
<text x="232.2" y="244.6">LINEAR:</text>
<text x="232.2" y="247.1">ANGULAR:</text>
<text x="244.3" y="252">NAME</text>
<text x="260" y="251.9">SIGNATURE</text>
<text x="277.2" y="251.9">DATE</text>
<text x="330.1" y="251.9">TITLE:</text>
<text x="230.6" y="256.1">DRAWN</text>
<text x="230.9" y="260.3">CHK'D</text>
<text x="230.4" y="264.4">APPV'D</text>
<text x="231.1" y="268.8">MFG</text>
<text x="231.5" y="273">Q.A</text>
<text x="285.6" y="272.5">MATERIAL:</text>
<text x="330" y="272.5">DWG NO.</text>
<text x="285.6" y="285.5">WEIGHT:</text>
<text x="330.1" y="285.6">SCALE:1:2</text>
<text x="374.5" y="285.6">SHEET 1 OF 1</text>
</g>
</svg>
